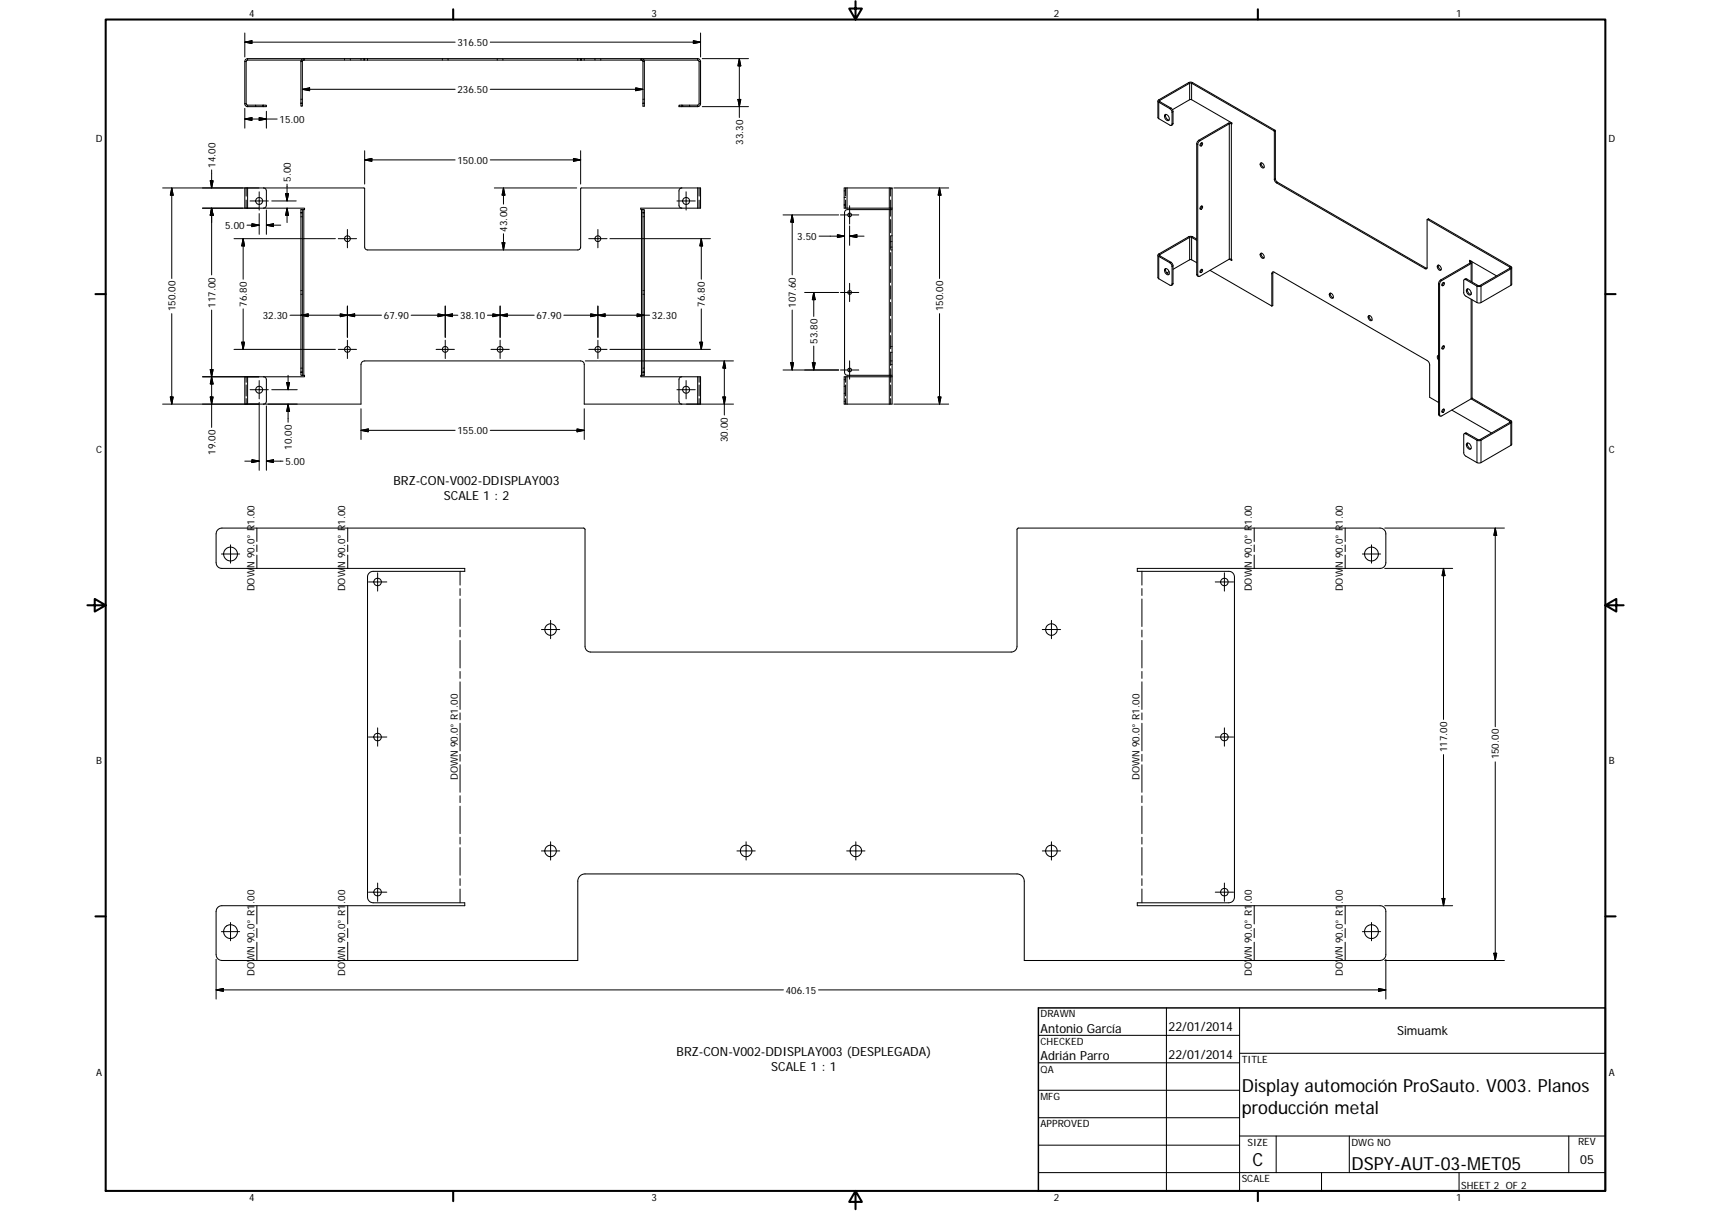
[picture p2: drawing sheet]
<svg xmlns="http://www.w3.org/2000/svg" width="594mm" height="420mm" viewBox="0 0 594 420" stroke-linecap="round" stroke-linejoin="round" font-family="sans-serif">
<g fill="none" stroke="#000" stroke-width=".36">
<path d="M85.2 20.7l.8-.4h40.6v.5l-40.8 .1-.3 .5v14.8l.5 .3h6.5v.5h-6.5l-.9-.6-.1-15zM88.8 36.5v.2M88.8 36.8v.2M91.2 36.5v.2M91.2 36.8v.2M104.5 35.8h.1M104.5 34.4h.1M104.8 35.8h.2M104.8 34.4h.2M104.9 20.6l-.4 .8v15.5h.5v-15.5l.5-.6M105.5 20.3l-.4 .1M105.7 20.3v.2"/>
<path d="M105.7 20.7v.1M119.6 20.3v.2M119.6 20.7v.1M121.6 20.3v.2M121.6 20.7v.1M125.3 20.3v.2M125.3 20.7v.1M126.6 20.8h75M126.6 20.3h75M153.6 20.3v.2M153.6 20.7v.1M155.6 20.3v.2"/>
<path d="M155.6 20.7v.1M172.6 20.3v.2M172.6 20.7v.1M174.6 20.3v.2M174.6 20.7v.1M201.6 20.3v.5M201.6 20.3l41.1 .1 .5 1-.1 15-.9 .6h-6.5v-.5h6.5l.4-.2 .1-14.9-.3-.5-40.8-.1M202.9 20.3v.2M202.9 20.7v.1M206.6 20.3v.2M206.6 20.7v.1M208.6 20.3v.2"/>
<path d="M208.6 20.7v.1M222.5 20.3v.2M222.5 20.7v.1M222.7 20.3l.4 .1M223.2 35.8h.2M223.2 34.4h.2M223.4 20.6l.3 .6v15.7h-.5v-15.5l-.5-.6M223.6 35.8h.1M223.6 34.4h.1M237 36.5v.2M237 36.8v.2M239.4 36.5v.2"/>
<path d="M239.4 36.8v.2M402 35.1l.1 5.8 4.5 2.6 .3-.5-.1-4.7-.6-.6-4-2.4-.1-.4 10.6-6.2 1-.2 29 16.7 .1 16.8 .6 1.1 52 30M404.5 39.8a1.23 1.23 0 0 1 1.3 .6 1.23 1.23 0 0 1-.3 1.5 1.52 1.52 0 0 1-1-2.1zM404.8 39.7l-.1 .8a1.41 1.41 0 0 0 1.2 1.2M407.1 38.1l6-3.5 .5-.1 14.1 8.2v.4l-.9-.2-10.2 6-.7 1 .1 45.8 .6 .1 10.2-5.9M406.7 43.5l.6-.7-.2-4.7-.5-.6-3.9-2.2-.1-.4 10.5-6h.6l28.7 16.6 .1 16.7 .7 1.2 51.8 29.9 .5-.3 .1-16.8 28.8 16.6-10.7 6.3h-.5l-3.9-2.3-.9 .2M417 49.6l.2-.1a.52 .52 0 0 1 .3 .8 .52 .52 0 0 1-.8 .1zM417.2 49.5l-.1 .5-.4 .4M427.7 42.7l-1.2 .1-10.3 5.9-.7 1v45.5l.6 .7M437.6 56.6a1.02 1.02 0 0 1 1.1 .5 1.02 1.02 0 0 1 0 1.2 1.27 1.27 0 0 1-1.1-1.7zM438 56.5l-.1 .1a1.39 1.39 0 0 0 1 1.5M85.5 65.2v2.8"/>
<path d="M85.5 69.4v2.8M91.5 72.2h-6.5v-7h41.4l.2 .3v20.2l.2 .6 .6 .4h73.2l.8-.4 .2-.6 .1-20.4 41.5-.1v7h-20.7v.5h.7M91.5 65.2l.6 .2 .4 .8v5l-.4 .8-.6 .2M91.5 72.2h14.2v.5h-.7M104.5 72.7h.5v57.5h-.5zM104.5 75.2h.1M104.5 73.9h.1M104.8 75.2h.2M104.8 73.9h.2M223.2 75.2h.2M223.2 73.9h.2M223.2 72.7h.5v57.5h-.5z"/>
<path d="M223.6 75.2h.1M223.6 73.9h.1M236.7 65.2l-.6 .2-.3 .6-.1 5.2 .2 .6 .8 .4M242.7 65.2v2.8M242.7 69.4v2.8M293.1 70.9h.2M293.1 68.5h.2M293.1 65.2h16.6v7h-16.6zM293.4 70.9h.2M293.4 68.5h.2M293.6 65.2v2.8M293.6 69.4v2.8"/>
<path d="M309.2 65.2v2.8M309.2 69.4v5.6M309.2 76.2v4.6M309.7 72.7h-15.4l-.7 .2-.3 .6-.1 55.7 .4 .8 .7 .2h15.4M309.7 72.2v58.5M417 71.6a.43 .43 0 0 1 .7 .2 .43 .43 0 0 1-.3 .5 .39 .39 0 0 1-.6 .3 .39 .39 0 0 1-.1-.6zM417.2 71.5l-.1 .5-.4 .4M496 76l-.5 .2M496 76l28.8 16.7-.2 .6-10.8 6.1-1-.1-4.3-2.4-.3 .4v4.4l.7 1 3.9 2.3 1 .1 10.8-6.1 .3-.4v-5.7M309.2 86.7h.2M309.2 81.9v4.6M309.2 87.7v4.6"/>
<path d="M309.2 93.4v4.6M309.2 99.2v4.6M309.2 81.8h.2M309.2 83.8h.2M309.6 86.7h.1M309.6 81.8h.1M309.6 83.8h.1M404.5 93.3a1.22 1.22 0 0 1 1.3 .6 1.22 1.22 0 0 1-.3 1.5 1.51 1.51 0 0 1-1-2.1zM404.8 93.2l-.1 .7a1.47 1.47 0 0 0 1.2 1.2M405.9 94.2l-.8 .5M415.5 83l-1.6-.9h-1l-10.8 6.2 .1 .6 4 2.3 .6 .6 .1 6.8-.3 .4-4.5-2.6-.1-7.9M415.5 91.1l-1.9-1h-.4l-5.9 3.4"/>
<path d="M415.5 83.4l-1.9-1.1h-.4l-10.6 6.1 .1 .4 3.9 2.2 .6 .8 .1 6.6-.6 .6M417 93.5h.2a.51 .51 0 0 1 .3 .7 .51 .51 0 0 1-.8 .1zM417.2 93.5l-.2 .6-.3 .3M420.1 93.8l21.5 12.4M426.8 89.9h.7l.2 .5zM437.6 88a1.01 1.01 0 0 1 1.1 .4 1.01 1.01 0 0 1 0 1.2 1.29 1.29 0 0 1-1.1-1.6zM438 87.8l-.1 .2a1.43 1.43 0 0 0 1 1.5M442.1 94.3l-.2 11.7-.3 .2M499.2 92.1a1.09 1.09 0 0 1 1 .5 1.09 1.09 0 0 1-.1 1.2l-.6-.3a1.12 1.12 0 0 1-.3-1.4zM499.4 92a1.39 1.39 0 0 0 1 1.6M501 98.1a.55 .55 0 0 1 .6 .5 .55 .55 0 0 1-.7 .5 .55 .55 0 0 1-.4-.5 .55 .55 0 0 1 .5-.5zM501.2 98l-.1 .5-.5 .4"/>
<path d="M510.6 90.5l-.3 .2M510.8 90.6l.3 .4-.3 .4-10.4 6.1-.6 .9v45.7l.3 .3 .5-.1 10.2-5.9M511.1 91v6.9M519.6 95.7l-9.3-5.4v.4l.3 .3-.2 .2-10.4 6.1-.4 .5-.1 46 .6 .6M104.5 102.1h.1M104.5 100.8h.1M104.8 102.1h.2M104.8 100.8h.2M223.2 102.1h.2M223.2 100.8h.2M223.6 102.1h.1M223.6 100.8h.1"/>
<path d="M309.2 104.9v4.6M309.2 110.7v4.6M309.2 116.4v4.6M441.6 106.2v-11.2a.52 .52 0 0 1 .2-.6 .52 .52 0 0 1 .7 .1l53.4 30.8 .5 1.3v11.2l3.1 1.8M461.6 101.9a1.02 1.02 0 0 1 1.1 .4 1.02 1.02 0 0 1 0 1.2 1.27 1.27 0 0 1-1.1-1.6zM462 101.7l-.1 .2a1.38 1.38 0 0 0 1 1.4M475.2 109.5a1.07 1.07 0 0 1 1 .6 1.07 1.07 0 0 1-.1 1.2l-.6-.3a1.08 1.08 0 0 1-.3-1.5zM475.4 109.5l.2 1 .8 .6M501.2 120l-.6 .9M509.3 100.3a1.3 1.3 0 0 1 1.3 .7 1.3 1.3 0 0 1-.1 1.4 1.45 1.45 0 0 1-1.2-2.1zM509.6 100.2a1.58 1.58 0 0 0 1.1 2M511.1 104v34l-.3 .4"/>
<path d="M85.5 130.7v1.9M85.5 133.6v3.8M85.5 138.3v1.9M91.5 130.7h-6.5v9.5h40.3v-13.7a1.26 1.26 0 0 1 1.3-1.3h75a1.23 1.23 0 0 1 1.3 1.3v13.7h40.3v-9.5h-6.5M91.5 130.7l.6 .2 .4 .8v7.5l-.4 .8-.6 .2M104.5 129h.1M104.5 127.7h.1M104.8 129h.2M104.8 127.7h.2M105 130.2h.7v.5h-14.2M223.2 129h.2M223.2 127.7h.2"/>
<path d="M223.2 130.2h-.7v.5h14.2M223.6 129h.1M223.6 127.7h.1M236.7 130.7l-.6 .2-.3 .6-.1 7.7 .2 .6 .8 .4M242.7 130.7v1.9M242.7 133.6v3.8M242.7 138.3v1.9M293.1 130.7h16.6v9.5h-16.6zM293.1 136.4h.2M293.1 134h.2M293.4 136.4h.2M293.4 134h.2"/>
<path d="M293.6 130.7v1.9M293.6 133.6v3.8M293.6 138.3v1.9M309.2 125.2h.2M309.2 122.2v4.6M309.2 127.9v4.7M309.2 133.6v3.8M309.2 138.3v1.9M309.2 120.2h.2M309.2 122.2h.2M309.6 125.2h.1M309.6 120.2h.1"/>
<path d="M309.6 122.2h.1M499.5 124.1l-.1-.8a.87 .87 0 0 0 .1 1.6M501 120h.1a.52 .52 0 0 1 .3 .7 .52 .52 0 0 1-.8 .1zM510.8 138.4l13.6 8-10.7 6.2-.5-.1-4.1-2.3-.7 .3M511 138.1l13.7 7.9 .2 .4-11.1 6.5-.8-.1-4.1-2.3h-.5l-.2 6.7 .6 1 4 2.3 1.2 .1 10.7-6.2 .2-8M501 142l.1-.1a.52 .52 0 0 1 .3 .8 .52 .52 0 0 1-.8 .1zM501.2 141.9l-.1 .5-.5 .5M504.1 142.3l13.8 7.9M509.3 153.8a1.23 1.23 0 0 1 1.3 .7 1.23 1.23 0 0 1-.2 1.4 1.52 1.52 0 0 1-1.1-2.1zM509.6 153.7l-.1 .8 .4 .7 .8 .5M75.7 183.7l1.3-.5h125.8l.3 .5v40.5a1.97 1.97 0 0 0 2 2h146a2 2 0 0 0 2-2v-40.5l.4-.5h125.7a2 2 0 0 1 2 2v10a1.97 1.97 0 0 1-2 2h-84.3v1h31.7a1.97 1.97 0 0 1 2 2v111a1.97 1.97 0 0 1-2 2h-31.7v1h84.3a2 2 0 0 1 2 2v15a2.04 2.04 0 0 1-2 2h-123.6v-27.5a2.51 2.51 0 0 0-2.5-2.5h-150a2.55 2.55 0 0 0-2.5 2.5v27.5h-123.6a2.04 2.04 0 0 1-2-2v-15a2.05 2.05 0 0 1 2-2h84.4v-1h-31.8a2 2 0 0 1-2-2v-111a2 2 0 0 1 2-2h31.8v-1h-84.4a1.97 1.97 0 0 1-2-2v-10l.2-.7zM360.5 359.2h69.9"/>
<path d="M405 349.7v63.5M430.4 349.7v63.5M360.5 368.7h69.9M360.5 378.3h69.9M430.4 365.4h127M360.5 387.8h69.9M360.5 397.3h69.9M430.4 394.1h127M443.1 394.1v12.7M468.5 394.1v12.7M544.7 394.1v12.7M360.5 406.8h196.9"/>
<path d="M458.8 406.8v6.4M506.6 406.8v6.4"/>
<circle cx="90" cy="69.7" r="1.21"/>
<circle cx="238.2" cy="69.7" r="1.2"/>
<circle cx="295" cy="74.6" r=".65"/>
<circle cx="120.6" cy="82.8" r="1"/>
<circle cx="207.6" cy="82.8" r="1"/>
<circle cx="295" cy="101.5" r=".65"/>
<circle cx="90" cy="135.2" r="1.2"/>
<circle cx="120.6" cy="121.2" r="1.01"/>
<circle cx="154.6" cy="121.2" r="1"/>
<circle cx="173.6" cy="121.2" r="1"/>
<circle cx="207.6" cy="121.2" r="1.01"/>
<circle cx="238.2" cy="135.2" r="1.19"/>
<circle cx="295" cy="128.4" r=".65"/>
<circle cx="80.1" cy="192.2" r="2.4"/>
<circle cx="476.2" cy="192.2" r="2.4"/>
<circle cx="131.1" cy="201.9" r="1.31"/>
<circle cx="191.2" cy="218.4" r="2.01"/>
<circle cx="365.1" cy="218.4" r="2"/>
<circle cx="425.1" cy="201.9" r="1.3"/>
<circle cx="131.1" cy="255.7" r="1.31"/>
<circle cx="425.1" cy="255.7" r="1.3"/>
<circle cx="191.2" cy="295.2" r="2.01"/>
<circle cx="259.1" cy="295.2" r="2"/>
<circle cx="297.2" cy="295.2" r="2"/>
<circle cx="365.1" cy="295.2" r="2"/>
<circle cx="131.1" cy="309.5" r="1.31"/>
<circle cx="425.1" cy="309.5" r="1.3"/>
<circle cx="80" cy="323.2" r="2.39"/>
<circle cx="476.2" cy="323.2" r="2.39"/>
</g>
<g fill="none" stroke="#000" stroke-width=".35">
<path d="M85 14.6l2.5-.5v1zM85 14.6h73M85 11.5v8.3M170.2 14.6h73M240.7 14.1l2.5 .5-2.5 .5zM243.2 11.5v8.3M85 36h.5M85 37.6v6.9M85 21.4h.5M86 20.3v.5M86 36.5v.5M91.5 36.5v.5"/>
<path d="M92.5 38.6v5.9M104.5 21.4h.5M104.5 35.9h.5M105 31l2.5-.5v1zM105 31h53M105.5 20.3v.2M105.5 20.7v.1M126.4 20.3v.5M127.6 20.3v.5M170.2 31h53M200.6 20.3v.5M201.9 20.3v.5"/>
<path d="M220.7 30.5l2.5 .5-2.5 .5zM222.7 20.3v.2M222.7 20.7v.1M223.2 21.4h.5M223.2 35.9h.5M236.7 36.5v.5M242.2 20.3v.5M242.2 36.5v.5M242.7 36h.5M242.7 21.4h.5M243.8 20.3h16.1M243.8 37h16.1"/>
<path d="M256.2 34.5h1l-.5 2.5zM256.7 20.3v20.5M256.7 20.3l.5 2.6h-1zM402.3 34.6l.4 .2v.5l-.4 .2v5.7M406.6 37.5l-.4 .2M407.3 38.7l-.4 .2M412.7 28.7l.4 .2v5.7M414.1 28.7l-.4 .2v5.7M73.5 58.9v6.3M85 41.3l2.5-.5v1zM85 41.3h11.2M90 40.8l2.5 .5-2.5 .5z"/>
<path d="M126.6 55.5l2.5-.5v1zM126.6 55.5h31.4M126.6 52.3v11.6M170.2 55.5h31.4M199.1 55l2.5 .5-2.5 .5zM201.6 52.3v11.6M407.3 42.8l-.4 .2M415.5 49.9l.4 .2M416.2 48.7l.4 .2M426.5 42.8l.3 .1v47M427.7 42.9l-.2 47M442.7 45.2l-.4 .2"/>
<path d="M442.8 45.5l-.3 .2M56.5 65.2h33.4M59.6 65.2l.5 2.5h-1zM59.6 65.2v31.4M73 62.7h1l-.5 2.5zM73.5 72.2v23.2M73.5 72.2l.5 2.5h-1zM85.8 78.1h4.2M86 65.2v7M86.8 69.7h6.4M87.5 77.6l2.5 .5-2.5 .5zM89.9 72.2h-19.6"/>
<path d="M90 74.1v7.2M90 66.5v6.4M92.5 72.8v8.5M92.5 78.1l2.5-.5v1zM94.4 69.7h8.4M97.5 78.1h-5M99.2 67.2h1l-.5 2.5zM99.7 63.9v5.8M99.7 72.2v5M99.7 72.2l.5 2.5h-1zM104.5 73.7h.5M105.5 72.7v57.5"/>
<path d="M120.6 79.6v6.4M171.6 65.2h28.7M174.8 65.2v5.6M174.8 65.2l.5 2.5h-1zM207.6 79.6v6.4M222.7 72.7v57.5M223.2 73.7h.5M235 69.7h6.4M238.2 66.5v6.4M242.2 65.2v7M271.9 74.6h19.3M275.1 74.6l.4 2.5h-1z"/>
<path d="M275.1 74.6v20.8M291.8 74.6h6.4M293.1 66.2h.2M293.1 71.2h.2M293.4 66.2h.2M293.4 71.2h.2M294.1 65.2v7M295 78.4v6.7M295 71.4v6.3M308.8 65.2v7M308.8 72.7v57.5M309.2 65.5h.2"/>
<path d="M309.6 65.5h.1M310.4 65.2h19M326.2 65.2v31.4M326.2 65.2l.5 2.5h-1zM442.8 62l-.3 .2M443.5 63.2l-.3 .2M496 76l-.3 .2M81.3 82.8h35.2M84.4 82.8v14.1M84.4 82.8l.5 2.5h-1zM117.4 82.8h6.4M174.3 84.2h1l-.5 2.5z"/>
<path d="M174.8 81.1v5.6M204.4 82.8h6.4M211.8 82.8h34.9M243.5 82.8v14.1M243.5 82.8l.5 2.5h-1zM284.4 81.9h8.8M290.8 81.4l2.4 .5-2.4 .5zM295 81.9l2.5-.5v1zM295 81.9h5M295 98.3v6.3M309.2 85.7h.2M309.6 85.7h.1"/>
<path d="M402.3 88.1l.4 .2v.5l-.4 .2v7.7M406.6 91l-.4 .2M407.3 98.4l-.4 .2M407.3 92.2l-.4 .2M412.7 82.1l.4 .3v7.7M414.1 82.1l-.4 .3v7.7M415.5 95.2l.4 .2M441.9 94.8l-.3 .2M495.1 93l-.3 .2M499.5 98.4l.3 .2M500.2 97.2l.4 .2M509.3 96.8l-.4 .2"/>
<path d="M510.8 90.6l-.4 .2v.4l.4 .2v6.3M513.2 99.1l-.4 .2v5.7M513.9 99.1l.3 .2v5.7M524.6 92.5l-.4 .2v.4l.4 .2v5.7M59.6 108.8v31.4M73.5 107.6v40.7M83.9 118.7h1l-.5 2.5zM84.4 107.2v14M100.7 109.4h31.8M104.5 109.4l2.5-.5v1zM118.1 108.9l2.5 .5-2.5 .5zM120.6 106.2v10.9"/>
<path d="M120.6 109.4l2.5-.5v1zM120.6 118v6.4M142.7 109.4h16.3M152.1 108.9l2.5 .5-2.5 .5zM154.6 109.4l2.5-.5v1zM154.6 106.2v10.9M154.6 118v6.4M169.2 109.4h16.3M171.1 108.9l2.5 .5-2.5 .5zM173.6 106.2v10.9M173.6 109.4l2.5-.5v1zM173.6 118v6.4"/>
<path d="M195.8 109.4h29.7M205.1 108.9l2.5 .5-2.5 .5zM207.6 106.2v10.9M207.6 109.4l2.5-.5v1zM207.6 118v6.4M221.2 108.9l2.5 .5-2.5 .5zM243 118.7h1l-.5 2.5zM243.5 107.2v14M275.1 107.6v20.8M279.4 101.5h11.8M282.5 101.5v8.3M282.5 101.5l.6 2.5h-1.1z"/>
<path d="M291.8 101.5h6.4M326.2 108.8v31.4M510.8 101.5v.6M510.8 103.8v34.6M59.1 137.7h1l-.5 2.5zM70.3 130.7h19.6M73 128.2h1l-.5 2.5zM73 137.7h1l-.5 2.5zM73.5 130.7l.5 2.5h-1zM81.3 121.2h35.2M86 130.7v9.5M86.8 135.2h6.4"/>
<path d="M90 139.6v23.6M90 132v6.4M94.4 135.2h8.8M99.5 132.7h1l-.5 2.5zM100 130.2v5M104.5 129.2h.5M117.4 121.2h6.4M151.4 121.2h6.4M170.5 121.2h6.3M203.2 125.2h4.3M204.4 121.2h6.4M207.7 125.2h47"/>
<path d="M211.8 121.2h34.9M223.2 129.2h.5M235 135.2h6.4M238.2 132v6.4M242.2 130.7v9.5M251 137.7h1l-.5 2.5zM251.5 125.2v18.8M251.5 125.2l.5 2.5h-1zM271.9 128.4h19.3M274.5 125.9h1l-.4 2.5zM282 125.9h1.1l-.6 2.5zM282.5 120.1v8.3"/>
<path d="M291.8 128.4h6.4M293.1 131.7h.2M293.1 139.2h.2M293.4 131.7h.2M293.4 139.2h.2M294.1 130.7v9.5M295 125.2v6.4M308.8 130.7v9.5M309.2 126.5h.2M309.6 126.5h.1M325.7 137.7h1l-.5 2.5zM56.5 140.2h33.4"/>
<path d="M85 160h5M87.5 159.5l2.5 .5-2.5 .5zM92.5 140.8v22.4M92.5 160l2.5-.5v1zM93.1 140.2h10.1M98.3 160h-5.8M100 140.2v6.3M100 140.2l.5 2.5h-1zM125.3 141.8v10.7M125.3 149.3l2.6-.5v1zM125.3 149.3h32.7M170.2 149.3h32.7"/>
<path d="M200.4 148.8l2.5 .5-2.5 .5zM202.9 141.8v10.7M238.3 140.2h16.4M310.4 140.2h19M499.5 143.7l.3 .2M509.3 150.3l-.4 .2M513.2 152.5l-.4 .2v7.8M513.9 152.5l.3 .2v7.8M524.6 146l-.4 .2v.4l.4 .2v7.7M76.9 192.2h6.3M80 189v6.4M89.2 183.2v4.7"/>
<path d="M89.2 189.1v2.3M89.2 192.6v4.6M120.7 183.2v4.7M120.7 189.1v2.3M120.7 192.6v4.6M131.1 198.7v6.4M159.7 198.2v4.8M396.5 198.2v4.8M425.1 198.7v6.4M435.5 183.2v4.7M435.5 189.1v2.3M435.5 192.6v4.6"/>
<path d="M467.1 183.2v4.7M467.1 189.1v2.3M467.1 192.6v4.6M473 192.2h6.4M476.2 189v6.4M480.8 183.2h41.5M480.8 197.2h23.6M501.2 197.2v52.4M501.2 197.2l.5 2.5h-1zM519.2 183.2l.5 2.5h-1zM519.2 183.2v68.9M127.9 201.9h6.4"/>
<path d="M159.7 204.2v2.4M159.7 207.8v9.6M159.7 218.6v2.4M188 218.4h6.3M191.2 215.2v6.4M361.9 218.4h6.4M365.1 215.2v6.4M396.5 204.2v2.4M396.5 207.8v9.6M396.5 218.6v2.4M422 201.9h6.3M159.7 222.2v9.6"/>
<path d="M159.7 233v2.4M159.7 236.6v9.5M396.5 222.2v9.6M396.5 233v2.4M396.5 236.6v9.5M127.9 255.7h6.4M131.1 252.5v6.4M159.7 247.3v2.4M159.7 250.9v9.6M396.5 247.3v2.4M396.5 250.9v9.6M422 255.7h6.3"/>
<path d="M425.1 252.5v6.4M159.7 261.7v2.4M159.7 265.3v9.6M159.7 276.1v2.4M159.7 279.7v9.6M396.5 261.7v2.4M396.5 265.3v9.6M396.5 276.1v2.4M396.5 279.7v9.6M501.2 261.8v52.4M519.2 264.3v68.9M159.7 290.5v2.4"/>
<path d="M159.7 294.1v9.6M188 295.2h6.3M191.2 292.1v6.3M255.9 295.2h6.3M259.1 292.1v6.3M294 295.2h6.3M297.2 292.1v6.3M361.9 295.2h6.4M365.1 292.1v6.3M396.5 290.5v2.4M396.5 294.1v9.6M89.2 314.2v6.4"/>
<path d="M120.7 314.2v6.4M127.9 309.5h6.4M131.1 306.4v6.3M159.7 304.8v2.4M159.7 308.4v4.8M396.5 304.8v2.4M396.5 308.4v4.8M422 309.5h6.3M425.1 306.4v6.3M435.5 314.2v6.4M467.1 314.2v6.4M480.8 314.2h23.6"/>
<path d="M500.7 311.7h1l-.5 2.5zM75 332.8v13.8M76.9 323.2h6.3M80 320.1v6.3M89.2 322.1v3.2M89.2 326.9v6.3M120.7 322.1v3.2M120.7 326.9v6.3M435.5 322.1v3.2M435.5 326.9v6.3M467.1 322.1v3.2M467.1 326.9v6.3"/>
<path d="M473 323.2h6.4M476.2 320.1v6.3M480.8 333.2h41.5M481.2 332.8v13.8M518.7 330.7h1l-.5 2.5zM75 343.5l2.5-.5v1zM75 343.5h197M284.2 343.5h197M478.7 343l2.5 .5-2.5 .5z"/>
</g>
<g fill="none" stroke="#000" stroke-width=".71">
<path d="M36.7 6.8h520.7v406.4h-520.7zM157.3 3.2v3.6M297 .4v6.4l-2.2-3.8h4.5l-2.3 3.8M436.7 3.2v3.6M33.1 102h3.6M557.4 102h3.6M30.3 210h6.4l-3.8-2.2v4.4l3.8-2.2M557.4 210l3.8 2.2v-4.4l-3.8 2.2h6.3M33.1 317.9h3.6M557.4 317.9h3.6M157.3 413.2v3.6M297 413.2l2.3 3.8h-4.5l2.2-3.8v6.3"/>
<path d="M436.7 413.2v3.6"/>
</g>
<path d="M360.5 349.7h196.9v63.5h-196.9z" fill="none" stroke="#000" stroke-width=".51"/>
<g fill="#000" stroke="#000" stroke-width=".35">
<path d="M85 14.6l2.5-.5v1zM240.7 14.1l2.5 .5-2.5 .5zM105 31l2.5-.5v1zM220.7 30.5l2.5 .5-2.5 .5zM256.2 34.5h1l-.5 2.5zM256.7 20.3l.5 2.6h-1zM85 41.3l2.5-.5v1zM90 40.8l2.5 .5-2.5 .5zM126.6 55.5l2.5-.5v1zM199.1 55l2.5 .5-2.5 .5zM59.6 65.2l.5 2.5h-1zM73 62.7h1l-.5 2.5z"/>
<path d="M73.5 72.2l.5 2.5h-1zM87.5 77.6l2.5 .5-2.5 .5zM92.5 78.1l2.5-.5v1zM99.2 67.2h1l-.5 2.5zM99.7 72.2l.5 2.5h-1zM174.8 65.2l.5 2.5h-1zM275.1 74.6l.4 2.5h-1zM326.2 65.2l.5 2.5h-1zM84.4 82.8l.5 2.5h-1zM174.3 84.2h1l-.5 2.5zM243.5 82.8l.5 2.5h-1zM290.8 81.4l2.4 .5-2.4 .5z"/>
<path d="M295 81.9l2.5-.5v1zM83.9 118.7h1l-.5 2.5zM104.5 109.4l2.5-.5v1zM118.1 108.9l2.5 .5-2.5 .5zM120.6 109.4l2.5-.5v1zM152.1 108.9l2.5 .5-2.5 .5zM154.6 109.4l2.5-.5v1zM171.1 108.9l2.5 .5-2.5 .5zM173.6 109.4l2.5-.5v1zM205.1 108.9l2.5 .5-2.5 .5zM207.6 109.4l2.5-.5v1zM221.2 108.9l2.5 .5-2.5 .5z"/>
<path d="M243 118.7h1l-.5 2.5zM282.5 101.5l.6 2.5h-1.1zM59.1 137.7h1l-.5 2.5zM73 128.2h1l-.5 2.5zM73 137.7h1l-.5 2.5zM73.5 130.7l.5 2.5h-1zM99.5 132.7h1l-.5 2.5zM251 137.7h1l-.5 2.5zM251.5 125.2l.5 2.5h-1zM274.5 125.9h1l-.4 2.5zM282 125.9h1.1l-.6 2.5zM325.7 137.7h1l-.5 2.5z"/>
<path d="M92.5 160l2.5-.5v1zM100 140.2l.5 2.5h-1zM125.3 149.3l2.6-.5v1zM200.4 148.8l2.5 .5-2.5 .5zM87.5 159.5l2.5 .5-2.5 .5zM501.2 197.2l.5 2.5h-1zM519.2 183.2l.5 2.5h-1zM500.7 311.7h1l-.5 2.5zM518.7 330.7h1l-.5 2.5zM75 343.5l2.5-.5v1zM478.7 343l2.5 .5-2.5 .5z"/>
</g>
<g font-size="6.3">
<text x="431.1" y="379">Display automoción ProSauto. V003. Planos</text>
<text x="431.1" y="386.6">producción metal</text>
<text x="434.8" y="404.7">C</text>
<text x="469.2" y="406">DSPY-AUT-03-MET05</text>
</g>
<g font-size="4.4">
<text x="136.6" y="168.2">BRZ-CON-V002-DDISPLAY003</text>
<text x="154.1" y="173.4">SCALE 1 : 2</text>
<text x="361.3" y="358.4">Antonio García</text>
<text x="405.8" y="357.8">22/01/2014</text>
<text x="485.1" y="359.2">Simuamk</text>
<text x="234.9" y="366.4">BRZ-CON-V002-DDISPLAY003 (DESPLEGADA)</text>
<text x="267.8" y="371.6">SCALE 1 : 1</text>
<text x="361.3" y="367.9">Adrián Parro</text>
<text x="405.8" y="367.3">22/01/2014</text>
<text x="548.7" y="404">05</text>
</g>
<g font-size="3.5">
<text x="86.6" y="5.8">4</text>
<text x="226.3" y="5.8">3</text>
<text x="365.9" y="5.8">2</text>
<text x="505.6" y="5.8">1</text>
<text x="158.8" y="15.9">316.50</text>
<text x="158.8" y="32.3">236.50</text>
<text x="97.1" y="42.6">15.00</text>
<text x="33.2" y="49.4">D</text>
<text x="258" y="50.3" transform="rotate(-90 258 50.3)">33.30</text>
<text x="558.5" y="49.4">D</text>
<text x="74.8" y="58.2" transform="rotate(-90 74.8 58.2)">14.00</text>
<text x="158.8" y="56.7">150.00</text>
<text x="101" y="63.1" transform="rotate(-90 101 63.1)">5.00</text>
<text x="78.2" y="79.4">5.00</text>
<text x="176.1" y="80.3" transform="rotate(-90 176.1 80.3)">43.00</text>
<text x="276.8" y="83.2">3.50</text>
<text x="74.8" y="106.8" transform="rotate(-90 74.8 106.8)">117.00</text>
<text x="85.7" y="106.4" transform="rotate(-90 85.7 106.4)">76.80</text>
<text x="244.8" y="106.4" transform="rotate(-90 244.8 106.4)">76.80</text>
<text x="276.3" y="106.8" transform="rotate(-90 276.3 106.8)">107.60</text>
<text x="60.9" y="108" transform="rotate(-90 60.9 108)">150.00</text>
<text x="91.2" y="110.7">32.30</text>
<text x="133.3" y="110.7">67.90</text>
<text x="159.8" y="110.7">38.10</text>
<text x="186.3" y="110.7">67.90</text>
<text x="226.4" y="110.7">32.30</text>
<text x="327.5" y="108" transform="rotate(-90 327.5 108)">150.00</text>
<text x="283.8" y="119.3" transform="rotate(-90 283.8 119.3)">53.80</text>
<text x="101.3" y="156" transform="rotate(-90 101.3 156)">10.00</text>
<text x="158.8" y="150.6">155.00</text>
<text x="252.8" y="153.5" transform="rotate(-90 252.8 153.5)">30.00</text>
<text x="33.4" y="157.3">C</text>
<text x="74.8" y="157.8" transform="rotate(-90 74.8 157.8)">19.00</text>
<text x="99.1" y="161.3">5.00</text>
<text x="558.6" y="157.3">C</text>
<text x="88.3" y="197.2" transform="rotate(-90 88.3 197.2)">N 90.0° R1.00</text>
<text x="119.9" y="197.2" transform="rotate(-90 119.9 197.2)">N 90.0° R1.00</text>
<text x="434.6" y="197.2" transform="rotate(-90 434.6 197.2)">N 90.0° R1.00</text>
<text x="466.2" y="197.2" transform="rotate(-90 466.2 197.2)">N 90.0° R1.00</text>
<text x="88.3" y="205.2" transform="rotate(-90 88.3 205.2)">DOW</text>
<text x="119.9" y="205.2" transform="rotate(-90 119.9 205.2)">DOW</text>
<text x="434.6" y="205.2" transform="rotate(-90 434.6 205.2)">DOW</text>
<text x="466.2" y="205.2" transform="rotate(-90 466.2 205.2)">DOW</text>
<text x="502.4" y="261" transform="rotate(-90 502.4 261)">117.00</text>
<text x="520.4" y="263.5" transform="rotate(-90 520.4 263.5)">150.00</text>
<text x="33.4" y="265.2">B</text>
<text x="558.6" y="265.2">B</text>
<text x="158.9" y="270.7" transform="rotate(-90 158.9 270.7)">DOWN 90.0° R1.00</text>
<text x="395.6" y="270.7" transform="rotate(-90 395.6 270.7)">DOWN 90.0° R1.00</text>
<text x="88.3" y="313.6" transform="rotate(-90 88.3 313.6)">.00</text>
<text x="119.9" y="313.6" transform="rotate(-90 119.9 313.6)">.00</text>
<text x="434.6" y="313.6" transform="rotate(-90 434.6 313.6)">.00</text>
<text x="466.2" y="313.6" transform="rotate(-90 466.2 313.6)">.00</text>
<text x="88.3" y="338.6" transform="rotate(-90 88.3 338.6)">DOWN 90.0° R1</text>
<text x="119.9" y="338.6" transform="rotate(-90 119.9 338.6)">DOWN 90.0° R1</text>
<text x="434.6" y="338.6" transform="rotate(-90 434.6 338.6)">DOWN 90.0° R1</text>
<text x="466.2" y="338.6" transform="rotate(-90 466.2 338.6)">DOWN 90.0° R1</text>
<text x="272.8" y="344.7">406.15</text>
<text x="361.3" y="353">DRAWN</text>
<text x="361.3" y="362.5">CHECKED</text>
<text x="431.1" y="368.7">TITLE</text>
<text x="33.4" y="373.2">A</text>
<text x="361.3" y="372.1">QA</text>
<text x="558.6" y="373.2">A</text>
<text x="361.3" y="381.6">MFG</text>
<text x="361.3" y="391.2">APPROVED</text>
<text x="433.2" y="397.5">SIZE</text>
<text x="469.2" y="397.5">DWG NO</text>
<text x="547.9" y="397.4">REV</text>
<text x="431.1" y="410.2">SCALE</text>
<text x="507.3" y="412.4">SHEET 2 OF 2</text>
<text x="86.6" y="416.7">4</text>
<text x="226.3" y="416.7">3</text>
<text x="365.9" y="416.7">2</text>
<text x="505.6" y="416.7">1</text>
</g>
</svg>
